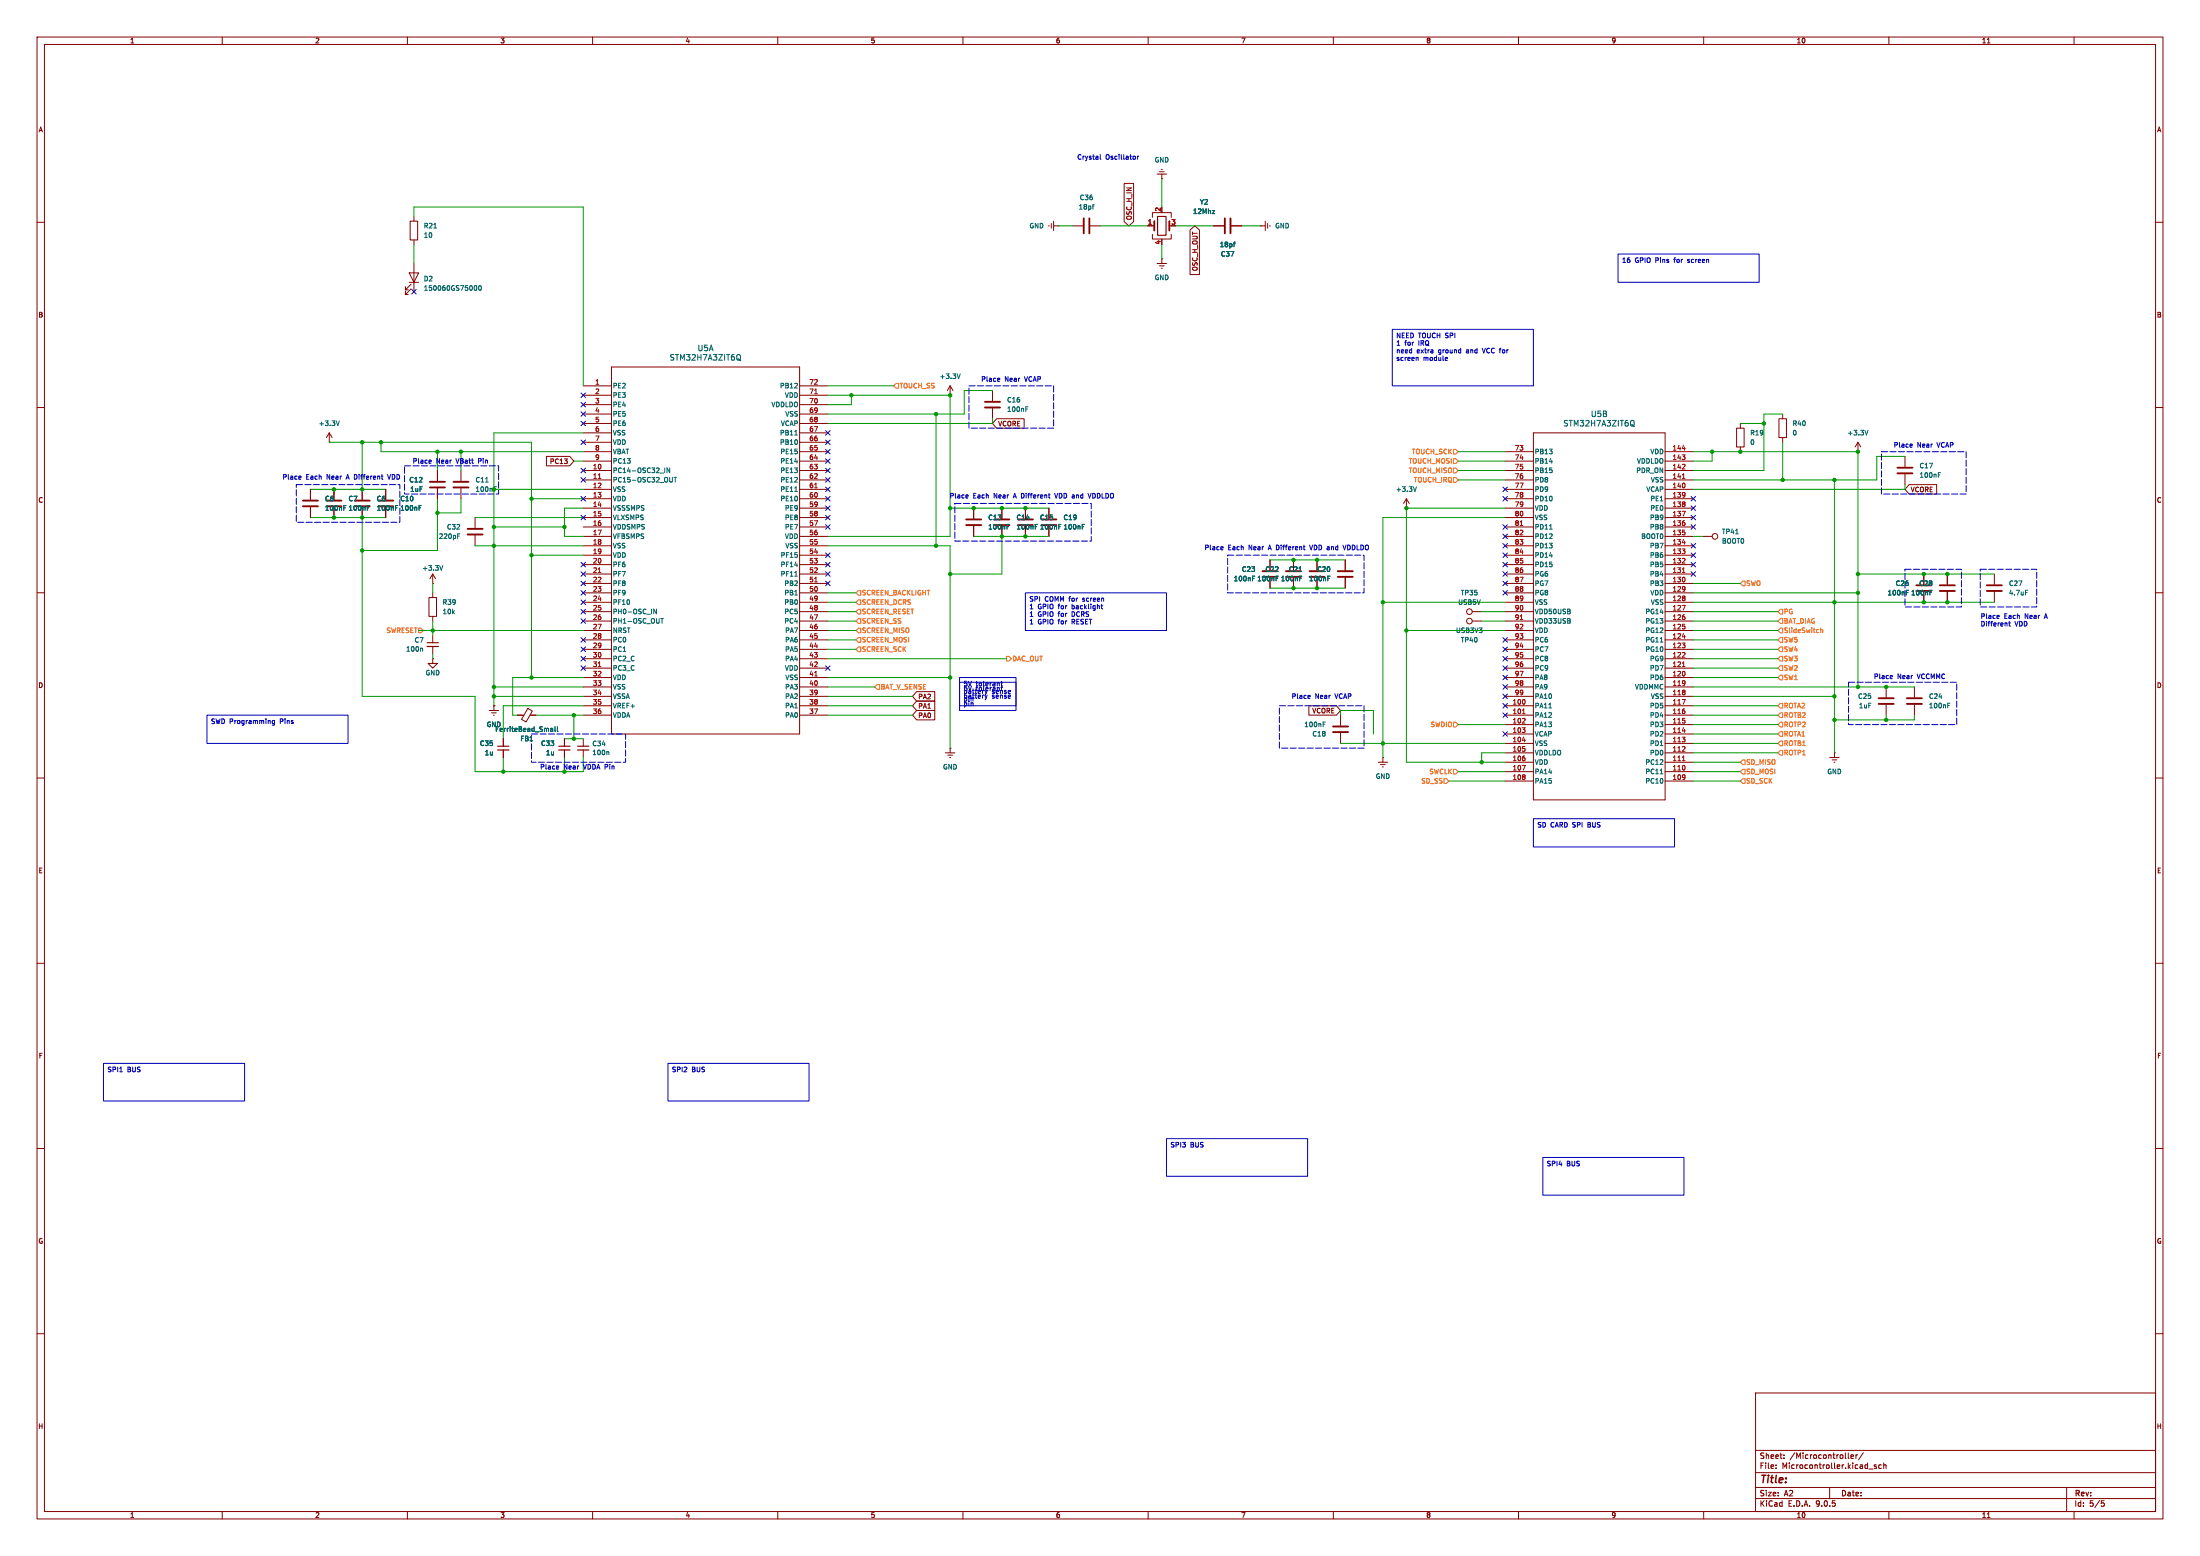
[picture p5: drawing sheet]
<svg xmlns="http://www.w3.org/2000/svg" width="594mm" height="420mm" viewBox="0 0 594 420" stroke-linecap="round" stroke-linejoin="round" font-family="sans-serif">
<g fill="none" stroke="#840000" stroke-width=".27">
<path d="M10 10h574v400h-574zM12 12h570v396h-570zM60 10v2M110 10v2M160 10v2M210 10v2M260 10v2M310 10v2M360 10v2M410 10v2M460 10v2M510 10v2"/>
<path d="M536.6 11.6h.7M560 10v2M110.7 59.7h2.1v5.1h-2.1zM111.8 58.4v1.3M284.5 59.7v2.5M303.5 49.5h2.6v10.3l-1.3 1.2-1.3-1.2zM311.1 58.7v-1.3h5.1v1.3M312.4 47h2.6M313.1 46.4h1.2M313.6 45.7h.2M313.7 48.3h.1M313.7 47v1.3"/>
<path d="M341.6 59.7v2.5M10 60h2M110.5 73.7h2.5l-1.2 2.5zM110.5 76.2h2.5M111 78l-1.5 1.5v-.8v.8h.7M111 76.7l-1.5 1.5v-.7v.7h.7M111.8 64.8v1.2M111.8 71.1v7.6M283.2 60.8v.3M283.8 60.3v1.3M284.5 61h1.2M285.7 61h.1"/>
<path d="M289.6 61h2.8M294.4 61h2.8M309.9 61h1.8M311.1 63.2v1.3h5.1v-1.3M312.4 71.1h2.6M313.1 71.8h1.2M313.6 72.4h.2M313.7 69.9h.1M313.7 64.5v.3M313.7 69.9v1.2M321.3 62.1l1.3-1.1 1.3 1.1v12h-2.6zM327.7 61h2.8"/>
<path d="M332.5 61h2.8M340.4 61h.1M340.4 61h1.2M342.3 60.3v1.3M342.9 60.8v.3M582 60h2M165.1 99.1h50.8v99h-50.8zM10 110h2M88.9 119.4h.1M88.9 116.8l-.8 1.3M88.9 116.8l.8 1.3M88.9 116.8v2.6"/>
<path d="M157.5 104.1h7.6M157.5 106.7h7.6M157.5 109.2h7.6M157.5 111.8h7.6M157.5 114.3h7.6M157.5 116.8h7.6M157.5 119.4h7.6M215.9 104.1h7.6M215.9 106.7h7.6M215.9 109.2h7.6M215.9 111.8h7.6M215.9 114.3h7.6"/>
<path d="M215.9 116.8h7.6M215.9 119.4h7.6M256.5 106.7h.1M256.5 104.1l-.7 1.3M256.5 104.1l.8 1.3M256.5 104.1v2.6M268 105.4v2.8M268 110.2v2.8M269.1 113h7.4v2.6h-7.4l-1.1-1.3zM414 116.8h35.6v99.1h-35.6zM468.9 115.6h2v5.1h-2zM469.9 114.3v1.3"/>
<path d="M480.3 113h2v5.1h-2zM481.3 111.8v1.2M481.3 118.1v1.3M501.6 119.4l-.7 1.3M501.6 119.4l.8 1.3M501.6 119.4v2.5M582 110h2M83.8 132.1v2.8M83.8 136.9v2.8M90.2 132.1v2.8M90.2 136.9v2.8M97.8 132.1v2.8"/>
<path d="M97.8 136.9v2.8M104.1 132.1v2.8M104.1 136.9v2.8M118.1 127v2.8M118.1 131.8v2.8M124.5 127v2.8M124.5 131.8v2.8M128.3 139.7v2.8M147.5 123.2h6.3l1.1 1.3-1.1 1.2h-6.3zM157.5 121.9h7.6M157.5 124.5h7.6M157.5 127h7.6"/>
<path d="M157.5 129.5h7.6M157.5 132.1h7.6M157.5 134.6h7.6M157.5 137.2h7.6M157.5 139.7h7.6M215.9 121.9h7.6M215.9 124.5h7.6M215.9 127h7.6M215.9 129.5h7.6M215.9 132.1h7.6M215.9 134.6h7.6M215.9 137.2h7.6"/>
<path d="M215.9 139.7h7.6M262.9 137.2v2.8M270.5 137.2v2.8M276.9 137.2v2.8M283.2 137.2v2.8M379.7 137.2h.1M379.7 134.6l-.7 1.3M379.7 134.6l.8 1.3M379.7 134.6v2.6M406.4 121.9h7.6M406.4 124.5h7.6M406.4 127h7.6"/>
<path d="M406.4 129.5h7.6M406.4 132.1h7.6M406.4 134.6h7.6M406.4 137.2h7.6M406.4 139.7h7.6M449.6 121.9h7.6M449.6 124.5h7.6M449.6 127h7.6M449.6 129.5h7.6M449.6 132.1h7.6M449.6 134.6h7.6M449.6 137.2h7.6"/>
<path d="M449.6 139.7h7.6M469.9 120.7v1.2M501.6 121.9h.1M514.3 123.2v2.8M514.3 128v2.8M515.5 130.8h7.4v2.6h-7.4l-1.2-1.3zM116.8 157.5h.1M116.8 154.9v2.6M116.8 154.9l.8 1.3M116.8 154.9l-.7 1.3M128.3 144.5v2.8M157.5 142.2h7.6"/>
<path d="M157.5 144.8h7.6M157.5 147.3h7.6M157.5 149.9h7.6M157.5 152.4h7.6M157.5 154.9h7.6M157.5 157.5h7.6M215.9 142.2h7.6M215.9 144.8h7.6M215.9 147.3h7.6M215.9 149.9h7.6M215.9 152.4h7.6M215.9 154.9h7.6"/>
<path d="M215.9 157.5h7.6M262.9 142v2.8M270.5 142v2.8M276.9 142v2.8M283.2 142v2.8M342.9 151.1v2.8M342.9 156v2.8M349.2 151.1v2.8M349.2 156v2.8M355.6 151.1v2.8M355.6 156v2.8M363.2 151.1v2.8"/>
<path d="M363.2 156v2.8M406.4 142.2h7.6M406.4 144.8h7.6M406.4 147.3h7.6M406.4 149.9h7.6M406.4 152.4h7.6M406.4 154.9h7.6M406.4 157.5h7.6M449.6 142.2h7.6M449.6 144.8h7.6M449.6 147.3h7.6M449.6 149.9h7.6"/>
<path d="M449.6 152.4h7.6M449.6 154.9h7.6M449.6 157.5h7.6M459.7 144.8h2.6M519.4 154.9v2.8M519.4 159.8v2.8M525.8 154.9v2.8M525.8 159.8v2.8M538.5 154.9v2.8M538.5 159.8v2.8M10 160h2M115.8 161.3h2.1v5.1h-2.1z"/>
<path d="M116.8 177.8v1.3h-1.2l1.2 1.2 1.3-1.2h-1.3M116.8 177.8h.1M116.8 160v1.3M116.8 166.4v1.2M116.8 171.5v2M116.8 174.5v2M157.5 165.1h7.6M157.5 167.6h7.6M157.5 160h7.6M157.5 162.6h7.6M157.5 170.2h7.6M157.5 172.7h7.6"/>
<path d="M157.5 175.3h7.6M157.5 177.8h7.6M215.9 165.1h7.6M215.9 167.6h7.6M215.9 160h7.6M215.9 162.6h7.6M215.9 170.2h7.6M215.9 172.7h7.6M215.9 175.3h7.6M215.9 177.8h7.6M397.5 165.1h2.5M397.5 167.6h2.5"/>
<path d="M406.4 165.1h7.6M406.4 167.6h7.6M406.4 160h7.6M406.4 162.6h7.6M406.4 170.2h7.6M406.4 172.7h7.6M406.4 175.3h7.6M406.4 177.8h7.6M449.6 165.1h7.6M449.6 167.6h7.6M449.6 160h7.6M449.6 162.6h7.6"/>
<path d="M449.6 170.2h7.6M449.6 172.7h7.6M449.6 175.3h7.6M449.6 177.8h7.6M582 160h2M132.1 191.8h2.5M132.7 192.4h1.3M133.2 193h.3M133.3 190.5h.1M133.3 190.5v1.3M135.9 199.4v2M139.7 193h1.8"/>
<path d="M142.5 191.2l1.2 .7-1.7 3-1.2-.7zM143.1 193h1.7M152.4 199.4v2M157.5 193h7.6M157.5 199.4v2M157.5 180.3h7.6M157.5 182.9h7.6M157.5 185.4h7.6M157.5 188h7.6M157.5 190.5h7.6M215.9 193h7.6M215.9 180.3h7.6"/>
<path d="M215.9 182.9h7.6M215.9 185.4h7.6M215.9 188h7.6M215.9 190.5h7.6M247.5 189.2h4.9v2.6h-4.9l-1.1-1.3zM247.5 191.8h4.9v2.5h-4.9l-1.1-1.3zM247.5 186.7h4.9v2.5h-4.9l-1.1-1.2zM353.4 190.5h7.4l1.1 1.3-1.1 1.2h-7.4zM361.9 193v2.8M361.9 197.9v2.8M406.4 193h7.6M406.4 198.1h7.6"/>
<path d="M406.4 180.3h7.6M406.4 182.9h7.6M406.4 185.4h7.6M406.4 188h7.6M406.4 190.5h7.6M406.4 195.6h7.6M449.6 193h7.6M449.6 198.1h7.6M449.6 180.3h7.6M449.6 182.9h7.6M449.6 185.4h7.6M449.6 188h7.6"/>
<path d="M449.6 190.5h7.6M449.6 195.6h7.6M509.3 185.4v2.8M509.3 190.2v2.8M516.9 185.4v2.8M516.9 190.2v2.8M10 210h2M135.9 202.4v2.1M152.4 202.4v2.1M157.5 202.4v2.1M255.3 203.2h2.5M255.9 203.8h1.3"/>
<path d="M256.4 204.5h.3M256.5 201.9h.1M256.5 201.9v1.3M372.1 205.7h2.5M372.7 206.4h1.3M373.3 207h.2M373.4 204.5h.1M373.4 204.5v1.2M406.4 205.7h7.6M406.4 203.2h7.6M406.4 200.7h7.6M406.4 208.3h7.6"/>
<path d="M406.4 210.8h7.6M449.6 205.7h7.6M449.6 203.2h7.6M449.6 200.7h7.6M449.6 208.3h7.6M449.6 210.8h7.6M494 204.5h2.6M494.7 205.1h1.2M495.2 205.7h.2M495.3 203.2h.1M495.3 203.2v1.3M582 210h2"/>
<path d="M10 260h2M582 260h2M10 310h2M582 310h2M10 360h2M474 376h108v32h-108zM582 360h2M474 397.5h108M474 391.5h108M479.5 396.2v.2M479.5 395.4v.2M481.7 393.5v.2"/>
<path d="M481.7 392.7v.2M499 392.2v1.3l.2 .2M499.7 393.2l.8-.2-.1-.3h-.4l-.3 .2 .1 .7h.6M501.1 392.7v1M501.5 392.7l-.4 .3M503.1 392.1l-1.3 1.9M504.6 396.5h1.1M506.6 395.4h-.4l-.2 .2 .1 .2 .5 .1v.4h-.6M508 395.4h-.5l-.3 .3 .2 .6h.6M508.6 395.5l.6-.1v1M508.6 394.9v1.5M60 408v2"/>
<path d="M110 408v2M160 408v2M210 408v2M260 408v2M310 408v2M360 408v2M410 408v2M460 408v2M474 404.5h108M474 401.5h108M494 401.5v3M510 408v2"/>
<path d="M536.6 409.6h.7M558 401.5v6.5M560 408v2M567.4 405.1h.7M567.5 405.6h.4l.3 .3-.2 .6-.5 .1"/>
<circle cx="463" cy="144.8" r=".76"/>
<circle cx="396.7" cy="167.6" r=".76"/>
<circle cx="396.7" cy="165.1" r=".76"/>
</g>
<g fill="none" stroke="#840000" stroke-width=".51">
<path d="M292.6 58.9v4.1M294.1 58.9v4.1M311.7 59.7v2.5M315.7 59.7v2.5M330.7 58.9v4.1M332.2 58.9v4.1M265.9 108.5h4.1M265.9 110h4.1M81.8 135.1h4.1M81.8 136.7h4.1M88.1 135.1h4.1M88.1 136.7h4.1"/>
<path d="M95.8 135.1h4M95.8 136.7h4M102.1 135.1h4.1M102.1 136.7h4.1M116.1 130h4M116.1 131.6h4M122.4 130h4.1M122.4 131.6h4.1M512.3 126.2h4.1M512.3 127.8h4.1M126.2 142.7h4.1M126.2 144.3h4.1"/>
<path d="M260.9 140.2h4M260.9 141.7h4M268.5 140.2h4M268.5 141.7h4M274.8 140.2h4.1M274.8 141.7h4.1M281.2 140.2h4M281.2 141.7h4M340.9 154.2h4M340.9 155.7h4M347.2 154.2h4.1M347.2 155.7h4.1"/>
<path d="M353.6 154.2h4M353.6 155.7h4M361.2 154.2h4.1M361.2 155.7h4.1M517.4 158h4.1M517.4 159.5h4.1M523.7 158h4.1M523.7 159.5h4.1M536.4 158h4.1M536.4 159.5h4.1M359.9 197.6h4.1M359.9 196.1h4.1"/>
<path d="M507.2 188.5h4.1M507.2 190h4.1M514.9 188.5h4M514.9 190h4"/>
</g>
<g fill="none" stroke="#006464" stroke-width=".27">
<path d="M294.9 55.6h.5M295.4 55.2l-.2 .1M327.3 56.8h.7l-.7 .9h.7M117.1 61.5h.8M128.2 77.2l.1-.1a.62 .62 0 0 1 .5 .7 .62 .62 0 0 1-.6 .5M129.3 77.2l.2-.1a.62 .62 0 0 1 .5 .7 .62 .62 0 0 1-.6 .5l-.2-.4zM333 65.8h.5M333.5 65.3l-.2 .1M199.3 95.7a.51 .51 0 0 1 .6 .5v.5a.51 .51 0 0 1-.6 .5M199.5 96.9l.5 .5M91.6 113.6l-.4 1.3M214.6 117.4h.7"/>
<path d="M259.3 100.9l-.5 1.3M277 110.4h.4M277 109.8h.6M440.6 113.5a.51 .51 0 0 1 .6 .5v.5a.51 .51 0 0 1-.6 .5M440.8 114.7l.5 .4M504.4 116.1l-.5 1.3M92.8 137.1h.4M92.8 136.5h.6M99.2 137.1h.4M99.2 136.5h.6M106.8 137.1h.4M106.8 136.5h.6"/>
<path d="M113.1 137.1h.5M113.1 136.5h.6M131.1 130.1h.7M133.5 132h.4M133.5 131.4h.6M179.5 126.3v1.3M180.8 126.3v1.3l-.7-1.3v1.3M181.5 128.8l-.1 1.3M182 128.8h.7M182.3 128.8v1.3M214.6 132.7h.7M382.5 131.4l-.5 1.3"/>
<path d="M523.4 128.2h.4M523.4 127.6h.6M119.6 152.7l-.5 1.2M123.6 144.7h.4M123.6 144.1h.6M214.6 155.5h.7M271.9 142.2h.4M271.9 141.5h.6M279.5 142.2h.4M279.5 141.5h.6M285.9 142.2h.4M285.9 141.5h.6"/>
<path d="M292.2 142.2h.4M292.2 141.5h.6M338.2 156.1h.4M338.2 155.5h.6M344.5 156.1h.5M344.5 155.5h.6M350.7 154.2h.7M350.9 156.1h.4M350.9 155.5h.6M358.5 156.1h.4M358.5 155.5h.6M418.4 142.8h.7"/>
<path d="M468.6 144.1h.7M514.7 159.9h.4M514.7 159.3h.6M521.1 159.9h.4M521.1 159.3h.6M546.9 159.3h.6M113.9 174.9l.2 .2v.7M177.2 164.4v1.3l-.7-1.3v1.3M178.4 166.9h.7M178.8 166.9v1.3M448.3 173.3h.7M148.7 196.6h.5v.8"/>
<path d="M148.7 197.4h.5M149.2 196.9l-.5 .1M149.8 196.2v1l.2 .2M150.5 196.2v1l.2 .2M357.2 195.5h.5M357.2 194.9h.6M418.2 191.1h.7M525.9 190.4h.4M525.9 189.8h.6M164.2 202.9l.2 .2v.6M448.3 208.9h.7"/>
</g>
<path d="M312.5 58.4h2.3v5.1h-2.3zM115.3 173.5h3.1M134.4 201.4h3M150.9 201.4h3M156 201.4h3" fill="none" stroke="#840000" stroke-width=".3"/>
<path d="M115.3 174.5h3.1M134.4 202.4h3M150.9 202.4h3M156 202.4h3" fill="none" stroke="#840000" stroke-width=".33"/>
<g fill="none" stroke="#a90000" stroke-width=".27">
<path d="M220 106.3h.7M161.5 129.1h.8M220 131.7h.7M454.2 126.6h.8M454.2 138h.8l-.5 1.3M454.2 129.1h.8M454.2 121.1h.8M454.9 125.4v.5M161.5 154.5h.8M220 157.1h.7M410.5 141.8h.7M454.2 152h.8"/>
<path d="M454.2 154.5h.8M454.2 146.5h.8M454.9 150.8v.5M161.5 179.9h.8M410.5 167.2h.7M454.2 163.4h.8l-.5 1.3M454.2 177.4h.8M454.2 179.9h.8M454.2 171.9h.8M454.9 176.2v.5M220 182.5h.7M411 195.2h.8"/>
<path d="M411.1 192.6h.7M411.1 199.8h.7M411.7 194v.4M454.2 188.8h.8l-.5 1.3M454.2 197.3h.8M411 206.6h.8l-.5 1.3M454.2 202.8h.8M454.2 205.3h.8M454.9 201.6v.5"/>
</g>
<g fill="none" stroke="#ff7100" stroke-width=".27">
<path d="M241.9 103.5h.7v1.3h-.7l-.6-.7zM392.4 128.9h.7l.6 .6-.6 .7h-.7zM392.4 126.4h.7l.6 .6-.6 .6h-.7zM392.4 121.3h.7l.6 .6-.6 .7h-.7zM392.4 123.8h.7l.6 .7-.6 .6h-.7zM231.8 159.4h.6v1.3h-.6l-.7-.7zM470.5 156.8h.7v1.3h-.7l-.6-.6zM113 169.5h.7l.6 .7-.6 .6h-.7zM231.8 164.5h.6v1.2h-.6l-.7-.6zM231.8 169.5h.6v1.3h-.6l-.7-.6zM231.8 172.1h.6v1.3h-.6l-.7-.7zM231.8 167h.6v1.3h-.6l-.7-.7z"/>
<path d="M231.8 161.9h.6v1.3h-.6l-.7-.6zM231.8 174.6h.6v1.3h-.6l-.7-.6zM271.8 177.2h.6l.6 .6-.6 .6h-.6zM480.7 172.1h.6v1.3h-.6l-.6-.7zM480.7 177.2h.6v1.2h-.6l-.6-.6zM480.7 174.6h.6v1.3h-.6l-.6-.6zM480.7 164.5h.6v1.2h-.6l-.6-.6zM480.7 169.5h.6v1.3h-.6l-.6-.6zM480.7 167h.6v1.3h-.6l-.6-.7zM480.7 179.7h.6v1.3h-.6l-.6-.7zM491.6 169.5v1.3M491.6 170h.5v.8"/>
<path d="M236.2 185.4l.7-.6h.6v1.3h-.6zM392.4 194.9h.7l.6 .7-.6 .6h-.7zM480.7 194.9h.6v1.3h-.6l-.6-.6zM480.7 192.4h.6v1.3h-.6l-.6-.7zM480.7 197.5h.6v1.3h-.6l-.6-.7zM480.7 189.9h.6v1.2h-.6l-.6-.6zM480.7 182.2h.6v1.3h-.6l-.6-.6zM389.9 210.2h.6l.7 .6-.7 .7h-.6zM392.4 207.6h.7l.6 .7-.6 .6h-.7zM470.5 207.6h.7v1.3h-.7l-.6-.6zM470.5 205.1h.7v1.3h-.7l-.6-.7zM470.5 210.2h.7v1.3h-.7l-.6-.7z"/>
<path d="M480.7 200h.6v1.3h-.6l-.6-.6zM480.7 202.6h.6v1.2h-.6l-.6-.6z"/>
</g>
<g fill="none" stroke="#009600" stroke-width=".27">
<path d="M111.8 58.4v-2.5h45.7v48.2M313.7 48.3v7.6M111.8 66v5.1M285.7 61h3.9M297.2 61h12.7M313.7 66v3.9M317.5 61h10.2M335.3 61h5.1M88.9 119.4h54.6v63.5M97.8 119.4v12.7M102.9 119.4v2.5h54.6M157.5 116.8h-24.2v73.7"/>
<path d="M223.5 106.7h33v38.1h-33M223.5 104.1h17.8M229.9 106.7v2.5h-6.4M252.7 111.8v35.5M268 113v1.3h-44.5M268 105.4h-7.7v6.4h-36.8M469.9 114.3h6.3M481.3 111.8h-5.1v15.2h-19M481.3 119.4v10.1M83.8 139.7h20.3M83.8 132.1h20.3M90.2 132.1v1.3"/>
<path d="M97.8 139.7v48.3h30.5v20.3h29.2v-3.8M118.1 121.9v5.1M118.1 134.6v14h-20.3M124.5 121.9v5.1M124.5 134.6v3.8h-6.4M128.3 139.7h29.2M133.3 132.1h24.2M143.5 134.6h14M154.9 124.5h2.6M157.5 137.2h-5.1v7.6h5.1M256.5 137.2h26.7M393.7 121.9h12.7"/>
<path d="M393.7 124.5h12.7M393.7 129.5h12.7M393.7 127h12.7M406.4 137.2h-26.7v68.5h26.7M406.4 139.7h-33v64.8M457.2 121.9h44.4v63.5M462.3 121.9v2.6h-5.1M495.3 129.5v73.7M514.3 130.8v1.3h-57.1M514.3 123.2h-7.6v6.3h-49.5M116.8 157.5v2.5M128.3 147.3h29.2"/>
<path d="M133.3 142.2h19.1M143.5 149.9h14M223.5 147.3h33v54.6M262.9 144.8h20.3M270.5 144.8v10.1h-14M342.9 158.8h20.3M342.9 151.1h20.3M457.2 144.8h2.5M457.2 157.5h12.7M501.6 154.9h36.9M113 170.2h44.5M116.8 167.6v3.9"/>
<path d="M116.8 176.5v1.3M223.5 167.6h7.6M223.5 170.2h7.6M223.5 162.6h7.6M223.5 165.1h7.6M223.5 175.3h7.6M223.5 177.8h48.3M223.5 172.7h7.6M223.5 160h7.6M373.4 162.6h33M379.7 170.2h26.7M400 167.6h6.4"/>
<path d="M400 165.1h6.4M457.2 167.6h22.9M457.2 170.2h22.9M457.2 162.6h81.3M457.2 165.1h22.9M457.2 175.3h22.9M457.2 177.8h22.9M457.2 172.7h22.9M457.2 160h44.4M133.3 188h24.2M133.3 185.4h24.2M144.8 193h12.7"/>
<path d="M152.4 199.4h5.1M154.9 193v6.4M157.5 182.9h-19.1v10.1h1.3M157.5 190.5h-21.6v8.9M223.5 188h22.9M223.5 182.9h33M223.5 193h22.9M223.5 185.4h12.7M223.5 190.5h22.9M361.9 193v-1.2h8.9v6.3M393.7 195.6h12.7M457.2 195.6h22.9"/>
<path d="M457.2 188h38.1M457.2 182.9h22.9M457.2 193h22.9M457.2 185.4h59.7M457.2 190.5h22.9M457.2 198.1h22.9M457.2 180.3h22.9M509.3 193v1.3M516.9 193v1.3h-21.6M135.9 204.5v3.8M152.4 204.5v3.8M361.9 200.7h44.5"/>
<path d="M391.2 210.8h15.2M393.7 208.3h12.7M406.4 203.2h-6.4v2.5M457.2 203.2h22.9M457.2 208.3h12.7M457.2 205.7h12.7M457.2 210.8h12.7M457.2 200.7h22.9"/>
</g>
<g fill="none" stroke="#000084" stroke-width=".27">
<path d="M111.2 78.1l1.2 1.2M112.4 78.1l-1.2 1.2M156.9 118.8l1.2 1.2M156.9 108.6l1.2 1.2M156.9 113.7l1.2 1.2M156.9 111.2l1.2 1.2M156.9 106.1l1.2 1.2M158.1 118.8l-1.2 1.2M158.1 108.6l-1.2 1.2M158.1 113.7l-1.2 1.2M158.1 111.2l-1.2 1.2M158.1 106.1l-1.2 1.2"/>
<path d="M222.9 116.2l1.2 1.2M222.9 118.8l1.2 1.2M224.1 116.2l-1.2 1.2M224.1 118.8l-1.2 1.2M156.9 128.9l1.2 1.2M156.9 134l1.2 1.2M156.9 139.1l1.2 1.2M156.9 126.4l1.2 1.2M158.1 128.9l-1.2 1.2M158.1 134l-1.2 1.2M158.1 139.1l-1.2 1.2M158.1 126.4l-1.2 1.2"/>
<path d="M222.9 139.1l1.2 1.2M222.9 134l1.2 1.2M222.9 128.9l1.2 1.2M222.9 123.9l1.2 1.2M222.9 121.3l1.2 1.2M222.9 126.4l1.2 1.2M222.9 136.6l1.2 1.2M222.9 131.5l1.2 1.2M224.1 139.1l-1.2 1.2M224.1 134l-1.2 1.2M224.1 128.9l-1.2 1.2M224.1 123.9l-1.2 1.2"/>
<path d="M224.1 121.3l-1.2 1.2M224.1 126.4l-1.2 1.2M224.1 136.6l-1.2 1.2M224.1 131.5l-1.2 1.2M405.8 131.5l1.2 1.2M405.8 134l1.2 1.2M407 131.5l-1.2 1.2M407 134l-1.2 1.2M456.6 139.1l1.2 1.2M456.6 136.6l1.2 1.2M456.6 134l1.2 1.2M457.8 139.1l-1.2 1.2"/>
<path d="M457.8 136.6l-1.2 1.2M457.8 134l-1.2 1.2M156.9 156.9l1.2 1.2M156.9 159.4l1.2 1.2M156.9 151.8l1.2 1.2M156.9 154.3l1.2 1.2M158.1 156.9l-1.2 1.2M158.1 159.4l-1.2 1.2M158.1 151.8l-1.2 1.2M158.1 154.3l-1.2 1.2M222.9 141.6l1.2 1.2M222.9 151.8l1.2 1.2"/>
<path d="M222.9 149.3l1.2 1.2M222.9 154.3l1.2 1.2M222.9 156.9l1.2 1.2M224.1 141.6l-1.2 1.2M224.1 151.8l-1.2 1.2M224.1 149.3l-1.2 1.2M224.1 154.3l-1.2 1.2M224.1 156.9l-1.2 1.2M405.8 154.3l1.2 1.2M405.8 151.8l1.2 1.2M405.8 141.6l1.2 1.2M405.8 144.2l1.2 1.2"/>
<path d="M405.8 159.4l1.2 1.2M405.8 156.9l1.2 1.2M405.8 149.3l1.2 1.2M405.8 146.7l1.2 1.2M407 154.3l-1.2 1.2M407 151.8l-1.2 1.2M407 141.6l-1.2 1.2M407 144.2l-1.2 1.2M407 159.4l-1.2 1.2M407 156.9l-1.2 1.2M407 149.3l-1.2 1.2M407 146.7l-1.2 1.2"/>
<path d="M456.6 154.3l1.2 1.2M456.6 151.8l1.2 1.2M456.6 146.7l1.2 1.2M456.6 149.3l1.2 1.2M456.6 141.6l1.2 1.2M457.8 154.3l-1.2 1.2M457.8 151.8l-1.2 1.2M457.8 146.7l-1.2 1.2M457.8 149.3l-1.2 1.2M457.8 141.6l-1.2 1.2M156.9 164.5l1.2 1.2M156.9 162l1.2 1.2"/>
<path d="M156.9 167l1.2 1.2M156.9 177.2l1.2 1.2M156.9 179.7l1.2 1.2M156.9 172.1l1.2 1.2M156.9 174.7l1.2 1.2M158.1 164.5l-1.2 1.2M158.1 162l-1.2 1.2M158.1 167l-1.2 1.2M158.1 177.2l-1.2 1.2M158.1 179.7l-1.2 1.2M158.1 172.1l-1.2 1.2M158.1 174.7l-1.2 1.2"/>
<path d="M222.9 179.7l1.2 1.2M224.1 179.7l-1.2 1.2M405.8 172.1l1.2 1.2M405.8 177.2l1.2 1.2M405.8 179.7l1.2 1.2M405.8 174.7l1.2 1.2M407 172.1l-1.2 1.2M407 177.2l-1.2 1.2M407 179.7l-1.2 1.2M407 174.7l-1.2 1.2M405.8 197.5l1.2 1.2M405.8 192.4l1.2 1.2"/>
<path d="M405.8 189.9l1.2 1.2M405.8 187.4l1.2 1.2M405.8 184.8l1.2 1.2M405.8 182.3l1.2 1.2M407 197.5l-1.2 1.2M407 192.4l-1.2 1.2M407 187.4l-1.2 1.2M407 184.8l-1.2 1.2M407 189.9l-1.2 1.2M407 182.3l-1.2 1.2"/>
</g>
<g fill="none" stroke="#0000c2" stroke-width=".27">
<path d="M297.1 41.7v1.1l.1 .2M306.4 42.2v.7M307.1 42.2v.8M307.5 42.2l-.4 .2M436.9 68.6h38.1v7.6h-38.1zM375.9 88.9h38.1v15.2h-38.1zM382.5 96.5l.4 .1v.7M390.8 97.2l-.4 .1M390.8 96.6l-.6 .3M400.2 94l.4 1.3M269.8 102.1l.1 .3-.6 .1M269.9 102.9h-.1"/>
<path d="M516.1 119.9l.2 .3-.6 .1M81.1 128.5l.2 .3-.6 .1M81.2 129.3l-.1 .1M102.9 128.5h.5M103.3 129.4h.1M104.6 128.1l.5 1.3M116.3 124.2l.1 .3-.6 .1M116.4 125h-.1M261.2 133.6l.2 .3-.6 .1M261.3 134.4h-.1M283.1 133.6h.4M283.4 134.4h.1"/>
<path d="M284.7 133.2l.5 1.2M293.8 133.2l.4 1.2 .4-1.2M516.3 120.7h-.2M330.1 147.6l.1 .3-.6 .1M330.2 148.3l-.1 .1M351.9 147.6h.5M352.2 148.4h.2M353.6 147.1l.4 1.3M362.6 147.1l.4 1.3 .4-1.3M276.9 160h38.1v10.2h-38.1zM297.3 163.5h.4M297.4 163.1v1.1l.3 .1"/>
<path d="M539.6 166.1l.2 .3-.6 .1M539.7 166.9h-.1M542.3 168.1h.5M542.5 167.7v1.1l.3 .2M55.9 193h38.1v7.7h-38.1zM74.1 194.5v1l-.2 .2h-.3M74.1 194.5h-.4l-.2 .2 .1 .6h.5M259.1 184.2h15.2v7.6h-15.2zM259.1 182.9h15.2v7.6h-15.2zM262.6 186.4h.4M266.1 188.8l-.2 .1M266.1 188.8h.1"/>
<path d="M266.2 187.2l-.3 .4 .3 .9M266.2 188.5l-.1 .3M266.5 187.6l-.3 .9M270.2 185.6h.5M270.2 184.3h.5M270.4 183.9v1.1l.3 .2M270.4 185.2v1M353.6 187.7l.2 .3-.6 .1M353.7 188.5h-.1M510.8 182.3l.2 .3-.6 .2M510.9 183.1l-.1 .1M150.7 206.7l.1 .3-.6 .2"/>
<path d="M150.8 207.5l-.1 .1M414 221h38.1v7.6h-38.1zM27.9 287h38.1v10.2h-38.1zM32.3 289.3h.7M180.3 287h38.1v10.2h-38.1zM315 307.3h38.1v10.2h-38.1zM416.6 312.4h38.1v10.2h-38.1z"/>
</g>
<path d="M261.6 104.1h22.9v11.5h-22.9zM80 130.8h27.9v10.2h-27.9zM109.2 125.7h25.4v7.7h-25.4zM257.8 135.9h36.8v10.2h-36.8zM508 121.9h22.9v11.5h-22.9zM331.5 149.9h36.8v10.1h-36.8zM514.3 153.7h15.3v10.1h-15.3zM534.7 153.7h15.2v10.1h-15.2zM143.5 198.1h25.4v7.6h-25.4zM345.4 190.5h22.9v11.4h-22.9zM499.1 184.2h29.2v11.4h-29.2z" fill="none" stroke="#0000c2" stroke-width=".27" stroke-dasharray="1.7 .6"/>
<g fill="#009600" stroke="#009600" stroke-width=".27">
<circle cx="270.5" cy="137.2" r=".46"/>
<circle cx="270.5" cy="144.8" r=".46"/>
<circle cx="276.9" cy="144.8" r=".46"/>
<circle cx="276.9" cy="137.2" r=".46"/>
<circle cx="355.6" cy="151.1" r=".46"/>
<circle cx="355.6" cy="158.8" r=".46"/>
<circle cx="373.4" cy="162.6" r=".46"/>
<circle cx="379.7" cy="137.2" r=".46"/>
<circle cx="373.4" cy="200.7" r=".46"/>
<circle cx="400" cy="205.7" r=".46"/>
<circle cx="379.7" cy="170.2" r=".46"/>
<circle cx="349.2" cy="151.1" r=".46"/>
<circle cx="349.2" cy="158.8" r=".46"/>
<circle cx="133.3" cy="185.4" r=".46"/>
<circle cx="133.3" cy="188" r=".46"/>
<circle cx="135.9" cy="208.3" r=".46"/>
<circle cx="252.7" cy="111.8" r=".46"/>
<circle cx="252.7" cy="147.3" r=".46"/>
<circle cx="256.5" cy="106.7" r=".46"/>
<circle cx="262.9" cy="137.2" r=".46"/>
<circle cx="256.5" cy="137.2" r=".46"/>
<circle cx="229.9" cy="106.7" r=".46"/>
<circle cx="124.5" cy="121.9" r=".46"/>
<circle cx="118.1" cy="121.9" r=".46"/>
<circle cx="152.4" cy="142.2" r=".46"/>
<circle cx="143.5" cy="134.6" r=".46"/>
<circle cx="133.3" cy="147.3" r=".46"/>
<circle cx="133.3" cy="142.2" r=".46"/>
<circle cx="118.1" cy="138.4" r=".46"/>
<circle cx="97.8" cy="119.4" r=".46"/>
<circle cx="102.9" cy="119.4" r=".46"/>
<circle cx="97.8" cy="132.1" r=".46"/>
<circle cx="97.8" cy="148.6" r=".46"/>
<circle cx="97.8" cy="139.7" r=".46"/>
<circle cx="90.2" cy="132.1" r=".46"/>
<circle cx="90.2" cy="139.7" r=".46"/>
<circle cx="143.5" cy="182.9" r=".46"/>
<circle cx="143.5" cy="149.9" r=".46"/>
<circle cx="116.8" cy="170.2" r=".46"/>
<circle cx="152.4" cy="208.3" r=".46"/>
<circle cx="154.9" cy="199.4" r=".46"/>
<circle cx="154.9" cy="193" r=".46"/>
<circle cx="256.5" cy="182.9" r=".46"/>
<circle cx="256.5" cy="154.9" r=".46"/>
<circle cx="495.3" cy="194.3" r=".46"/>
<circle cx="501.6" cy="160" r=".46"/>
<circle cx="501.6" cy="154.9" r=".46"/>
<circle cx="501.6" cy="185.4" r=".46"/>
<circle cx="509.3" cy="194.3" r=".46"/>
<circle cx="519.4" cy="162.6" r=".46"/>
<circle cx="525.8" cy="162.6" r=".46"/>
<circle cx="519.4" cy="154.9" r=".46"/>
<circle cx="525.8" cy="154.9" r=".46"/>
<circle cx="509.3" cy="185.4" r=".46"/>
<circle cx="495.3" cy="188" r=".46"/>
<circle cx="495.3" cy="162.6" r=".46"/>
<circle cx="469.9" cy="121.9" r=".46"/>
<circle cx="501.6" cy="121.9" r=".46"/>
<circle cx="481.3" cy="129.5" r=".46"/>
<circle cx="495.3" cy="129.5" r=".46"/>
<circle cx="462.3" cy="121.9" r=".46"/>
<circle cx="476.2" cy="114.3" r=".46"/>
</g>
<text font-size="2.8" fill="#840000" x="475" y="400.9">Title:</text>
<g font-size="2.1" fill="#006464">
<text x="188.2" y="95">U5A</text>
<text x="180.7" y="97.5">STM32H7A3ZIT6Q</text>
<text x="429.4" y="112.8">U5B</text>
<text x="422" y="115.3">STM32H7A3ZIT6Q</text>
</g>
<g font-size="2.1" fill="#840000">
<text x="475" y="394">Sheet:</text>
<text x="483.2" y="394">/Microcontroller/</text>
<text x="475" y="396.7">File:</text>
<text x="481.1" y="396.7">Microcontroller.kicad_sch</text>
<text x="475" y="406.9">KiCad</text>
<text x="475" y="404.1">Size:</text>
<text x="481.7" y="404.1">A2</text>
<text x="482.7" y="406.9">E.D.A.</text>
<text x="490.3" y="406.9">9.0.5</text>
<text x="497" y="404.1">Date:</text>
<text x="560" y="404.3">Rev:</text>
<text x="560" y="406.9">Id:</text>
<text x="564.1" y="406.9">5/5</text>
</g>
<g font-size="1.8" fill="#840000">
<text x="35" y="11.9">1</text>
<text x="85" y="11.9">2</text>
<text x="135" y="11.9">3</text>
<text x="185" y="11.9">4</text>
<text x="235" y="11.9">5</text>
<text x="285" y="11.9">6</text>
<text x="335" y="11.9">7</text>
<text x="385" y="11.9">8</text>
<text x="435" y="11.9">9</text>
<text x="485" y="11.9">10</text>
<text x="535" y="11.9">11</text>
<text x="10.3" y="35.9">A</text>
<text x="582.3" y="35.9">A</text>
<text x="305.8" y="59.5" transform="rotate(-90 305.8 59.5)">OSC_H_IN</text>
<text x="323.5" y="73.3" transform="rotate(-90 323.5 73.3)">OSC_H_OUT</text>
<text x="10.3" y="85.9">B</text>
<text x="582.3" y="85.9">B</text>
<text x="269.4" y="115.3">VCORE</text>
<text x="148.3" y="125.4">PC13</text>
<text x="10.3" y="135.9">C</text>
<text x="515.8" y="133">VCORE</text>
<text x="582.3" y="135.9">C</text>
<text x="10.3" y="185.9">D</text>
<text x="582.3" y="185.9">D</text>
<text x="247.8" y="191.5">PA1</text>
<text x="247.8" y="188.9">PA2</text>
<text x="247.8" y="194">PA0</text>
<text x="354.2" y="192.7">VCORE</text>
<text x="10.3" y="235.9">E</text>
<text x="582.3" y="235.9">E</text>
<text x="10.3" y="285.9">F</text>
<text x="582.3" y="285.9">F</text>
<text x="10.3" y="335.9">G</text>
<text x="582.3" y="335.9">G</text>
<text x="10.2" y="385.9">H</text>
<text x="582.2" y="385.9">H</text>
<text x="35" y="409.9">1</text>
<text x="85" y="409.9">2</text>
<text x="135" y="409.9">3</text>
<text x="185" y="409.9">4</text>
<text x="235" y="409.9">5</text>
<text x="285" y="409.9">6</text>
<text x="335" y="409.9">7</text>
<text x="385" y="409.9">8</text>
<text x="435" y="409.9">9</text>
<text x="485" y="409.9">10</text>
<text x="535" y="409.9">11</text>
</g>
<g font-size="1.8" fill="#0000c2">
<text x="290.7" y="43.3">Crystal</text>
<text x="298.5" y="43.3">Oscillator</text>
<text x="437.8" y="71.3">16</text>
<text x="441.4" y="71.3">GPIO Pins</text>
<text x="452.3" y="71.3">for</text>
<text x="456.1" y="71.3">screen</text>
<text x="376.9" y="91.6">NEED TOUCH SPI</text>
<text x="376.9" y="93.6">1</text>
<text x="376.9" y="95.7">need</text>
<text x="379.3" y="93.6">for</text>
<text x="382.5" y="95.7">extra</text>
<text x="383.1" y="93.6">IRQ</text>
<text x="388.5" y="95.7">ground</text>
<text x="396.2" y="95.7">and</text>
<text x="400.8" y="95.7">VCC for</text>
<text x="376.9" y="97.7">screen</text>
<text x="384.3" y="97.7">module</text>
<text x="264.8" y="103.2">Place</text>
<text x="271.2" y="103.2">Near</text>
<text x="276.8" y="103.2">VCAP</text>
<text x="111.3" y="125.3">Place</text>
<text x="117.7" y="125.3">Near</text>
<text x="123.3" y="125.3">VBatt</text>
<text x="129.4" y="125.3">Pin</text>
<text x="511.2" y="121">Place</text>
<text x="517.6" y="121">Near</text>
<text x="523.2" y="121">VCAP</text>
<text x="76.2" y="129.6">Place</text>
<text x="82.6" y="129.6">Each</text>
<text x="88.3" y="129.6">Near</text>
<text x="93.8" y="129.6">A Different</text>
<text x="105.4" y="129.6">VDD</text>
<text x="256.3" y="134.7">Place</text>
<text x="262.7" y="134.7">Each</text>
<text x="268.4" y="134.7">Near</text>
<text x="273.9" y="134.7">A Different</text>
<text x="285.5" y="134.7">VDD and</text>
<text x="295" y="134.7">VDDLDO</text>
<text x="325.1" y="148.7">Place</text>
<text x="331.5" y="148.7">Each</text>
<text x="337.3" y="148.7">Near</text>
<text x="342.8" y="148.7">A Different</text>
<text x="354.4" y="148.7">VDD and</text>
<text x="363.8" y="148.7">VDDLDO</text>
<text x="277.8" y="162.7">SPI</text>
<text x="277.8" y="164.7">1</text>
<text x="277.8" y="166.8">1</text>
<text x="280.2" y="164.7">GPIO for</text>
<text x="280.2" y="166.8">GPIO for</text>
<text x="282.1" y="162.7">COMM for</text>
<text x="289.7" y="164.7">backlight</text>
<text x="289.7" y="166.8">DCRS</text>
<text x="292.6" y="162.7">screen</text>
<text x="534.7" y="167.2">Place</text>
<text x="541.1" y="167.2">Each</text>
<text x="546.8" y="167.2">Near</text>
<text x="552.3" y="167.2">A</text>
<text x="277.8" y="168.8">1</text>
<text x="280.2" y="168.8">GPIO for</text>
<text x="289.7" y="168.8">RESET</text>
<text x="534.7" y="169.3">Different</text>
<text x="544" y="169.3">VDD</text>
<text x="260" y="185.6">5V</text>
<text x="263.5" y="185.6">tolerant</text>
<text x="505.8" y="183.5">Place</text>
<text x="512.3" y="183.5">Near</text>
<text x="517.8" y="183.5">VCCMMC</text>
<text x="260" y="186.8">5V</text>
<text x="260" y="188.9">battery</text>
<text x="260" y="190.9">pin</text>
<text x="260" y="189.6">pin</text>
<text x="263.5" y="186.8">tolerant</text>
<text x="267.8" y="188.9">sense</text>
<text x="267.8" y="187.6">sense</text>
<text x="348.6" y="188.8">Place</text>
<text x="355.1" y="188.8">Near</text>
<text x="360.6" y="188.8">VCAP</text>
<text x="56.8" y="195.7">SWD Programming</text>
<text x="75.7" y="195.7">Pins</text>
<text x="145.7" y="207.9">Place</text>
<text x="152.2" y="207.9">Near</text>
<text x="157.7" y="207.9">VDDA Pin</text>
<text x="415" y="223.7">SD CARD SPI</text>
<text x="428.9" y="223.7">BUS</text>
<text x="28.9" y="289.7">SPI1</text>
<text x="34.4" y="289.7">BUS</text>
<text x="181.3" y="289.7">SPI2</text>
<text x="186.8" y="289.7">BUS</text>
<text x="315.9" y="310">SPI3</text>
<text x="321.4" y="310">BUS</text>
<text x="417.5" y="315.1">SPI4</text>
<text x="423" y="315.1">BUS</text>
</g>
<g font-size="1.8" fill="#006464">
<text x="311.7" y="44">GND</text>
<text x="291.1" y="56.7">18pf</text>
<text x="291.4" y="54.2">C36</text>
<text x="322" y="57.9">12Mhz</text>
<text x="323.9" y="55.4">Y2</text>
<text x="114.3" y="61.8">R21</text>
<text x="114.3" y="64.4">10</text>
<text x="277.9" y="61.8">GND</text>
<text x="344.2" y="61.8">GND</text>
<text x="329.2" y="66.9">18pf</text>
<text x="329.5" y="69.4">C37</text>
<text x="114.3" y="76.1">D2</text>
<text x="311.7" y="75.8">GND</text>
<text x="114.3" y="78.7">150060GS75000</text>
<text x="165.4" y="105">PE2</text>
<text x="165.4" y="107.5">PE3</text>
<text x="210.5" y="105">PB12</text>
<text x="211.8" y="107.5">VDD</text>
<text x="253.6" y="102.5">+3.3V</text>
<text x="165.4" y="110.1">PE4</text>
<text x="165.4" y="112.6">PE5</text>
<text x="208.2" y="110.1">VDDLDO</text>
<text x="211.9" y="112.6">VSS</text>
<text x="271.8" y="111.4">100nF</text>
<text x="271.8" y="108.8">C16</text>
<text x="86" y="115.2">+3.3V</text>
<text x="165.4" y="115.2">PE6</text>
<text x="165.4" y="117.7">VSS</text>
<text x="210.5" y="117.7">PB11</text>
<text x="210.7" y="115.2">VCAP</text>
<text x="472.4" y="117.7">R19</text>
<text x="483.9" y="117.7">0</text>
<text x="483.9" y="115.2">R40</text>
<text x="498.7" y="117.7">+3.3V</text>
<text x="165.4" y="120.2">VDD</text>
<text x="165.4" y="122.8">VBAT</text>
<text x="165.4" y="125.3">PC13</text>
<text x="210.5" y="120.2">PB10</text>
<text x="210.6" y="122.8">PE15</text>
<text x="210.6" y="125.3">PE14</text>
<text x="414.3" y="122.8">PB13</text>
<text x="414.3" y="125.3">PB14</text>
<text x="441.9" y="125.3">VDDLDO</text>
<text x="445.5" y="122.8">VDD</text>
<text x="472.4" y="120.2">0</text>
<text x="110.4" y="130.4">C12</text>
<text x="128.3" y="130.4">C11</text>
<text x="165.4" y="127.9">PC14-OSC32_IN</text>
<text x="165.4" y="130.4">PC15-OSC32_OUT</text>
<text x="210.6" y="127.9">PE13</text>
<text x="210.6" y="130.4">PE12</text>
<text x="414.3" y="127.9">PB15</text>
<text x="414.3" y="130.4">PD8</text>
<text x="441.7" y="127.9">PDR_ON</text>
<text x="445.6" y="130.4">VSS</text>
<text x="518.2" y="129.1">100nF</text>
<text x="518.2" y="126.6">C17</text>
<text x="87.6" y="135.5">C6</text>
<text x="94" y="135.5">C7</text>
<text x="101.6" y="135.5">C6</text>
<text x="108" y="135.5">C10</text>
<text x="110.6" y="132.9">1uF</text>
<text x="165.4" y="132.9">VSS</text>
<text x="165.4" y="135.5">VDD</text>
<text x="210.6" y="132.9">PE11</text>
<text x="210.6" y="135.5">PE10</text>
<text x="376.8" y="132.9">+3.3V</text>
<text x="414.3" y="132.9">PD9</text>
<text x="414.3" y="135.5">PD10</text>
<text x="444.4" y="132.9">VCAP</text>
<text x="445.5" y="135.5">PE1</text>
<text x="87.6" y="138">100nF</text>
<text x="94" y="138">100nF</text>
<text x="101.6" y="138">100nF</text>
<text x="108" y="138">100nF</text>
<text x="120.6" y="143.1">C32</text>
<text x="165.4" y="138">VSSSMPS</text>
<text x="165.4" y="140.6">VLXSMPS</text>
<text x="165.4" y="143.1">VDDSMPS</text>
<text x="211.8" y="138">PE9</text>
<text x="211.8" y="140.6">PE8</text>
<text x="211.8" y="143.1">PE7</text>
<text x="266.7" y="143.1">100nF</text>
<text x="266.7" y="140.6">C13</text>
<text x="274.3" y="143.1">100nF</text>
<text x="274.3" y="140.6">C14</text>
<text x="280.7" y="143.1">100nF</text>
<text x="280.7" y="140.6">C15</text>
<text x="287" y="143.1">100nF</text>
<text x="287" y="140.6">C19</text>
<text x="414.3" y="138">VDD</text>
<text x="414.3" y="140.6">VSS</text>
<text x="414.3" y="143.1">PD11</text>
<text x="445.4" y="140.6">PB9</text>
<text x="445.4" y="143.1">PB8</text>
<text x="445.5" y="138">PE0</text>
<text x="118.4" y="145.6">220pF</text>
<text x="165.4" y="145.6">VFBSMPS</text>
<text x="165.4" y="148.2">VSS</text>
<text x="211.8" y="145.6">VDD</text>
<text x="211.9" y="148.2">VSS</text>
<text x="414.3" y="145.6">PD12</text>
<text x="414.3" y="148.2">PD13</text>
<text x="443" y="145.6">BOOT0</text>
<text x="445.4" y="148.2">PB7</text>
<text x="464.8" y="146.9">BOOT0</text>
<text x="464.8" y="144.4">TP41</text>
<text x="113.9" y="154.2">+3.3V</text>
<text x="165.4" y="150.7">VDD</text>
<text x="165.4" y="153.3">PF6</text>
<text x="165.4" y="155.8">PF7</text>
<text x="210.7" y="150.7">PF15</text>
<text x="210.7" y="153.3">PF14</text>
<text x="210.7" y="155.8">PF11</text>
<text x="335.2" y="154.5">C23</text>
<text x="341.5" y="154.5">C22</text>
<text x="347.9" y="154.5">C21</text>
<text x="355.5" y="154.5">C20</text>
<text x="414.3" y="150.7">PD14</text>
<text x="414.3" y="153.3">PD15</text>
<text x="414.3" y="155.8">PG6</text>
<text x="445.4" y="150.7">PB6</text>
<text x="445.4" y="153.3">PB5</text>
<text x="445.4" y="155.8">PB4</text>
<text x="165.4" y="158.3">PF8</text>
<text x="165.4" y="160.9">PF9</text>
<text x="211.7" y="158.3">PB2</text>
<text x="211.7" y="160.9">PB1</text>
<text x="333" y="157.1">100nF</text>
<text x="339.4" y="157.1">100nF</text>
<text x="345.7" y="157.1">100nF</text>
<text x="353.3" y="157.1">100nF</text>
<text x="394.3" y="160.9">TP35</text>
<text x="414.3" y="158.3">PG7</text>
<text x="414.3" y="160.9">PG8</text>
<text x="445.4" y="158.3">PB3</text>
<text x="445.5" y="160.9">VDD</text>
<text x="509.5" y="160.9">100nF</text>
<text x="511.7" y="158.3">C26</text>
<text x="515.9" y="160.9">100nF</text>
<text x="518.1" y="158.3">C28</text>
<text x="542.3" y="158.3">C27</text>
<text x="542.3" y="160.9">4.7uF</text>
<text x="119.4" y="166">10k</text>
<text x="119.4" y="163.4">R39</text>
<text x="165.4" y="163.4">PF10</text>
<text x="165.4" y="166">PH0-OSC_IN</text>
<text x="211.7" y="163.4">PB0</text>
<text x="211.7" y="166">PC5</text>
<text x="393.6" y="163.4">USB5V</text>
<text x="414.3" y="163.4">VSS</text>
<text x="414.3" y="166">VDD50USB</text>
<text x="444.2" y="166">PG14</text>
<text x="445.6" y="163.4">VSS</text>
<text x="111.8" y="173.6">C7</text>
<text x="165.4" y="168.5">PH1-OSC_OUT</text>
<text x="165.4" y="171">NRST</text>
<text x="165.4" y="173.6">PC0</text>
<text x="211.7" y="168.5">PC4</text>
<text x="211.9" y="171">PA7</text>
<text x="211.9" y="173.6">PA6</text>
<text x="393" y="171">USB3V3</text>
<text x="394.3" y="173.6">TP40</text>
<text x="414.3" y="168.5">VDD33USB</text>
<text x="414.3" y="171">VDD</text>
<text x="414.3" y="173.6">PC6</text>
<text x="444.2" y="168.5">PG13</text>
<text x="444.2" y="171">PG12</text>
<text x="444.2" y="173.6">PG11</text>
<text x="109.5" y="176.1">100n</text>
<text x="165.4" y="176.1">PC1</text>
<text x="165.4" y="178.7">PC2_C</text>
<text x="211.9" y="176.1">PA5</text>
<text x="211.9" y="178.7">PA4</text>
<text x="414.3" y="176.1">PC7</text>
<text x="414.3" y="178.7">PC8</text>
<text x="444.2" y="176.1">PG10</text>
<text x="445.4" y="178.7">PG9</text>
<text x="114.8" y="182.5">GND</text>
<text x="165.4" y="181.2">PC3_C</text>
<text x="165.4" y="183.7">VDD</text>
<text x="211.8" y="181.2">VDD</text>
<text x="211.9" y="183.7">VSS</text>
<text x="414.3" y="181.2">PC9</text>
<text x="414.3" y="183.7">PA8</text>
<text x="445.4" y="181.2">PD7</text>
<text x="445.4" y="183.7">PD6</text>
<text x="165.4" y="186.3">VSS</text>
<text x="165.4" y="188.8">VSSA</text>
<text x="165.4" y="191.4">VREF+</text>
<text x="211.9" y="186.3">PA3</text>
<text x="211.9" y="188.8">PA2</text>
<text x="211.9" y="191.4">PA1</text>
<text x="414.3" y="186.3">PA9</text>
<text x="414.3" y="188.8">PA10</text>
<text x="414.3" y="191.4">PA11</text>
<text x="441.3" y="186.3">VDDMMC</text>
<text x="445.4" y="191.4">PD5</text>
<text x="445.6" y="188.8">VSS</text>
<text x="501.6" y="188.8">C25</text>
<text x="501.8" y="191.4">1uF</text>
<text x="520.7" y="191.4">100nF</text>
<text x="520.7" y="188.8">C24</text>
<text x="131.3" y="196.4">GND</text>
<text x="133.6" y="197.7">FerriteBead_Small</text>
<text x="165.4" y="193.9">VDDA</text>
<text x="211.9" y="193.9">PA0</text>
<text x="352.1" y="196.4">100nF</text>
<text x="414.3" y="193.9">PA12</text>
<text x="414.3" y="196.4">PA13</text>
<text x="445.4" y="193.9">PD4</text>
<text x="445.4" y="196.4">PD3</text>
<text x="129.4" y="201.5">C35</text>
<text x="140.4" y="200.3">FB1</text>
<text x="146" y="201.5">C33</text>
<text x="159.8" y="201.6">C34</text>
<text x="354.2" y="199">C18</text>
<text x="414.3" y="199">VCAP</text>
<text x="414.3" y="201.5">VSS</text>
<text x="445.4" y="199">PD2</text>
<text x="445.4" y="201.5">PD1</text>
<text x="130.8" y="204.1">1u</text>
<text x="147.3" y="204.1">1u</text>
<text x="159.8" y="204">100n</text>
<text x="254.5" y="207.9">GND</text>
<text x="414.3" y="204.1">VDDLDO</text>
<text x="414.3" y="206.6">VDD</text>
<text x="414.3" y="209.1">PA14</text>
<text x="444.2" y="206.6">PC12</text>
<text x="444.2" y="209.1">PC11</text>
<text x="445.4" y="204.1">PD0</text>
<text x="493.3" y="209.1">GND</text>
<text x="371.3" y="210.4">GND</text>
<text x="414.3" y="211.7">PA15</text>
<text x="444.2" y="211.7">PC10</text>
</g>
<g font-size="1.8" fill="#a90000">
<text x="313.4" y="57.2" transform="rotate(-90 313.4 57.2)">2</text>
<text x="309.8" y="60.7">1</text>
<text x="316.2" y="60.7">3</text>
<text x="313.4" y="66.1" transform="rotate(-90 313.4 66.1)">4</text>
<text x="160.6" y="103.9">1</text>
<text x="160.6" y="106.4">2</text>
<text x="218.4" y="103.9">72</text>
<text x="218.4" y="106.4">71</text>
<text x="160.6" y="109">3</text>
<text x="160.6" y="111.5">4</text>
<text x="218.4" y="109">70</text>
<text x="218.4" y="111.5">69</text>
<text x="160.6" y="114">5</text>
<text x="160.6" y="116.6">6</text>
<text x="160.6" y="119.1">7</text>
<text x="218.4" y="114">68</text>
<text x="218.4" y="116.6">67</text>
<text x="218.4" y="119.1">66</text>
<text x="160.6" y="121.7">8</text>
<text x="160.6" y="124.2">9</text>
<text x="218.4" y="121.7">65</text>
<text x="218.4" y="124.2">64</text>
<text x="408.9" y="121.7">73</text>
<text x="408.9" y="124.2">74</text>
<text x="451.5" y="121.7">144</text>
<text x="451.5" y="124.2">143</text>
<text x="160" y="126.7">10</text>
<text x="160" y="129.3">11</text>
<text x="160" y="131.8">12</text>
<text x="218.4" y="126.7">63</text>
<text x="218.4" y="129.3">62</text>
<text x="218.4" y="131.8">61</text>
<text x="408.9" y="126.7">75</text>
<text x="408.9" y="129.3">76</text>
<text x="408.9" y="131.8">77</text>
<text x="451.5" y="126.7">142</text>
<text x="451.5" y="129.3">141</text>
<text x="451.5" y="131.8">140</text>
<text x="160" y="134.4">13</text>
<text x="160" y="136.9">14</text>
<text x="218.4" y="134.4">60</text>
<text x="218.4" y="136.9">59</text>
<text x="408.9" y="134.4">78</text>
<text x="408.9" y="136.9">79</text>
<text x="451.5" y="134.4">139</text>
<text x="451.5" y="136.9">138</text>
<text x="160" y="139.4">15</text>
<text x="160" y="142">16</text>
<text x="218.4" y="139.4">58</text>
<text x="218.4" y="142">57</text>
<text x="408.9" y="139.4">80</text>
<text x="408.9" y="142">81</text>
<text x="451.5" y="139.4">137</text>
<text x="451.5" y="142">136</text>
<text x="160" y="144.5">17</text>
<text x="160" y="147.1">18</text>
<text x="160" y="149.6">19</text>
<text x="218.4" y="144.5">56</text>
<text x="218.4" y="147.1">55</text>
<text x="218.4" y="149.6">54</text>
<text x="408.9" y="144.5">82</text>
<text x="408.9" y="147.1">83</text>
<text x="408.9" y="149.6">84</text>
<text x="451.5" y="144.5">135</text>
<text x="451.5" y="147.1">134</text>
<text x="451.5" y="149.6">133</text>
<text x="160" y="152.1">20</text>
<text x="160" y="154.7">21</text>
<text x="218.4" y="152.1">53</text>
<text x="218.4" y="154.7">52</text>
<text x="408.9" y="152.1">85</text>
<text x="408.9" y="154.7">86</text>
<text x="451.5" y="152.1">132</text>
<text x="451.5" y="154.7">131</text>
<text x="160" y="157.2">22</text>
<text x="160" y="159.8">23</text>
<text x="218.4" y="157.2">51</text>
<text x="218.4" y="159.8">50</text>
<text x="408.9" y="157.2">87</text>
<text x="408.9" y="159.8">88</text>
<text x="451.5" y="157.2">130</text>
<text x="451.5" y="159.8">129</text>
<text x="160" y="162.3">24</text>
<text x="160" y="164.8">25</text>
<text x="160" y="167.4">26</text>
<text x="218.4" y="162.3">49</text>
<text x="218.4" y="164.8">48</text>
<text x="218.4" y="167.4">47</text>
<text x="408.9" y="162.3">89</text>
<text x="408.9" y="164.8">90</text>
<text x="408.9" y="167.4">91</text>
<text x="451.5" y="162.3">128</text>
<text x="451.5" y="164.8">127</text>
<text x="451.5" y="167.4">126</text>
<text x="160" y="169.9">27</text>
<text x="160" y="172.5">28</text>
<text x="218.4" y="169.9">46</text>
<text x="218.4" y="172.5">45</text>
<text x="408.9" y="169.9">92</text>
<text x="408.9" y="172.5">93</text>
<text x="451.5" y="169.9">125</text>
<text x="451.5" y="172.5">124</text>
<text x="160" y="175">29</text>
<text x="160" y="177.5">30</text>
<text x="218.4" y="175">44</text>
<text x="218.4" y="177.5">43</text>
<text x="408.9" y="175">94</text>
<text x="408.9" y="177.5">95</text>
<text x="451.5" y="175">123</text>
<text x="451.5" y="177.5">122</text>
<text x="160" y="180.1">31</text>
<text x="160" y="182.6">32</text>
<text x="160" y="185.2">33</text>
<text x="218.4" y="180.1">42</text>
<text x="218.4" y="182.6">41</text>
<text x="218.4" y="185.2">40</text>
<text x="408.9" y="180.1">96</text>
<text x="408.9" y="182.6">97</text>
<text x="408.9" y="185.2">98</text>
<text x="451.5" y="180.1">121</text>
<text x="451.5" y="182.6">120</text>
<text x="451.5" y="185.2">119</text>
<text x="160" y="187.7">34</text>
<text x="160" y="190.2">35</text>
<text x="218.4" y="187.7">39</text>
<text x="218.4" y="190.2">38</text>
<text x="408.3" y="190.2">100</text>
<text x="408.9" y="187.7">99</text>
<text x="451.5" y="187.7">118</text>
<text x="451.5" y="190.2">117</text>
<text x="160" y="192.8">36</text>
<text x="218.4" y="192.8">37</text>
<text x="408.3" y="192.8">101</text>
<text x="408.3" y="195.3">102</text>
<text x="408.3" y="197.9">103</text>
<text x="451.5" y="192.8">116</text>
<text x="451.5" y="195.3">115</text>
<text x="451.5" y="197.9">114</text>
<text x="408.3" y="200.4">104</text>
<text x="408.3" y="202.9">105</text>
<text x="451.5" y="200.4">113</text>
<text x="451.5" y="202.9">112</text>
<text x="408.3" y="205.5">106</text>
<text x="408.3" y="208">107</text>
<text x="451.5" y="205.5">111</text>
<text x="451.5" y="208">110</text>
<text x="408.3" y="210.6">108</text>
<text x="451.5" y="210.6">109</text>
</g>
<g font-size="1.8" fill="#ff7100">
<text x="242.8" y="105">TOUCH_SS</text>
<text x="380.2" y="125.3">TOUCH_MOSI</text>
<text x="381.1" y="122.8">TOUCH_SCK</text>
<text x="380.2" y="127.9">TOUCH_MISO</text>
<text x="381.6" y="130.4">TOUCH_IRQ</text>
<text x="232.6" y="160.9">SCREEN_BACKLIGHT</text>
<text x="471.4" y="158.3">SWO</text>
<text x="232.6" y="166">SCREEN_RESET</text>
<text x="232.6" y="163.4">SCREEN_DCRS</text>
<text x="481.5" y="166">PG</text>
<text x="104.2" y="171">SWRESET</text>
<text x="232.6" y="171">SCREEN_MISO</text>
<text x="232.6" y="173.6">SCREEN_MOSI</text>
<text x="232.6" y="168.5">SCREEN_SS</text>
<text x="481.5" y="173.6">SW5</text>
<text x="481.5" y="171">SlideSwitch</text>
<text x="481.5" y="168.5">BAT_DIAG</text>
<text x="232.6" y="176.1">SCREEN_SCK</text>
<text x="273.2" y="178.7">DAC_OUT</text>
<text x="481.5" y="178.7">SW3</text>
<text x="481.5" y="176.1">SW4</text>
<text x="481.5" y="183.7">SW1</text>
<text x="481.5" y="181.2">SW2</text>
<text x="237.7" y="186.3">BAT_V_SENSE</text>
<text x="481.5" y="191.4">ROTA2</text>
<text x="386.2" y="196.4">SWDIO</text>
<text x="481.5" y="196.4">ROTP2</text>
<text x="481.5" y="193.9">ROTB2</text>
<text x="481.5" y="199">ROTA1</text>
<text x="481.5" y="201.5">ROTB1</text>
<text x="385.8" y="209.1">SWCLK</text>
<text x="471.4" y="209.1">SD_MOSI</text>
<text x="471.4" y="206.6">SD_MISO</text>
<text x="481.5" y="204.1">ROTP1</text>
<text x="383.6" y="211.7">SD_SS</text>
<text x="471.4" y="211.7">SD_SCK</text>
</g>
<text font-size="1.8" fill="#009600" x="128.3" y="132.9">100nF</text>
</svg>
